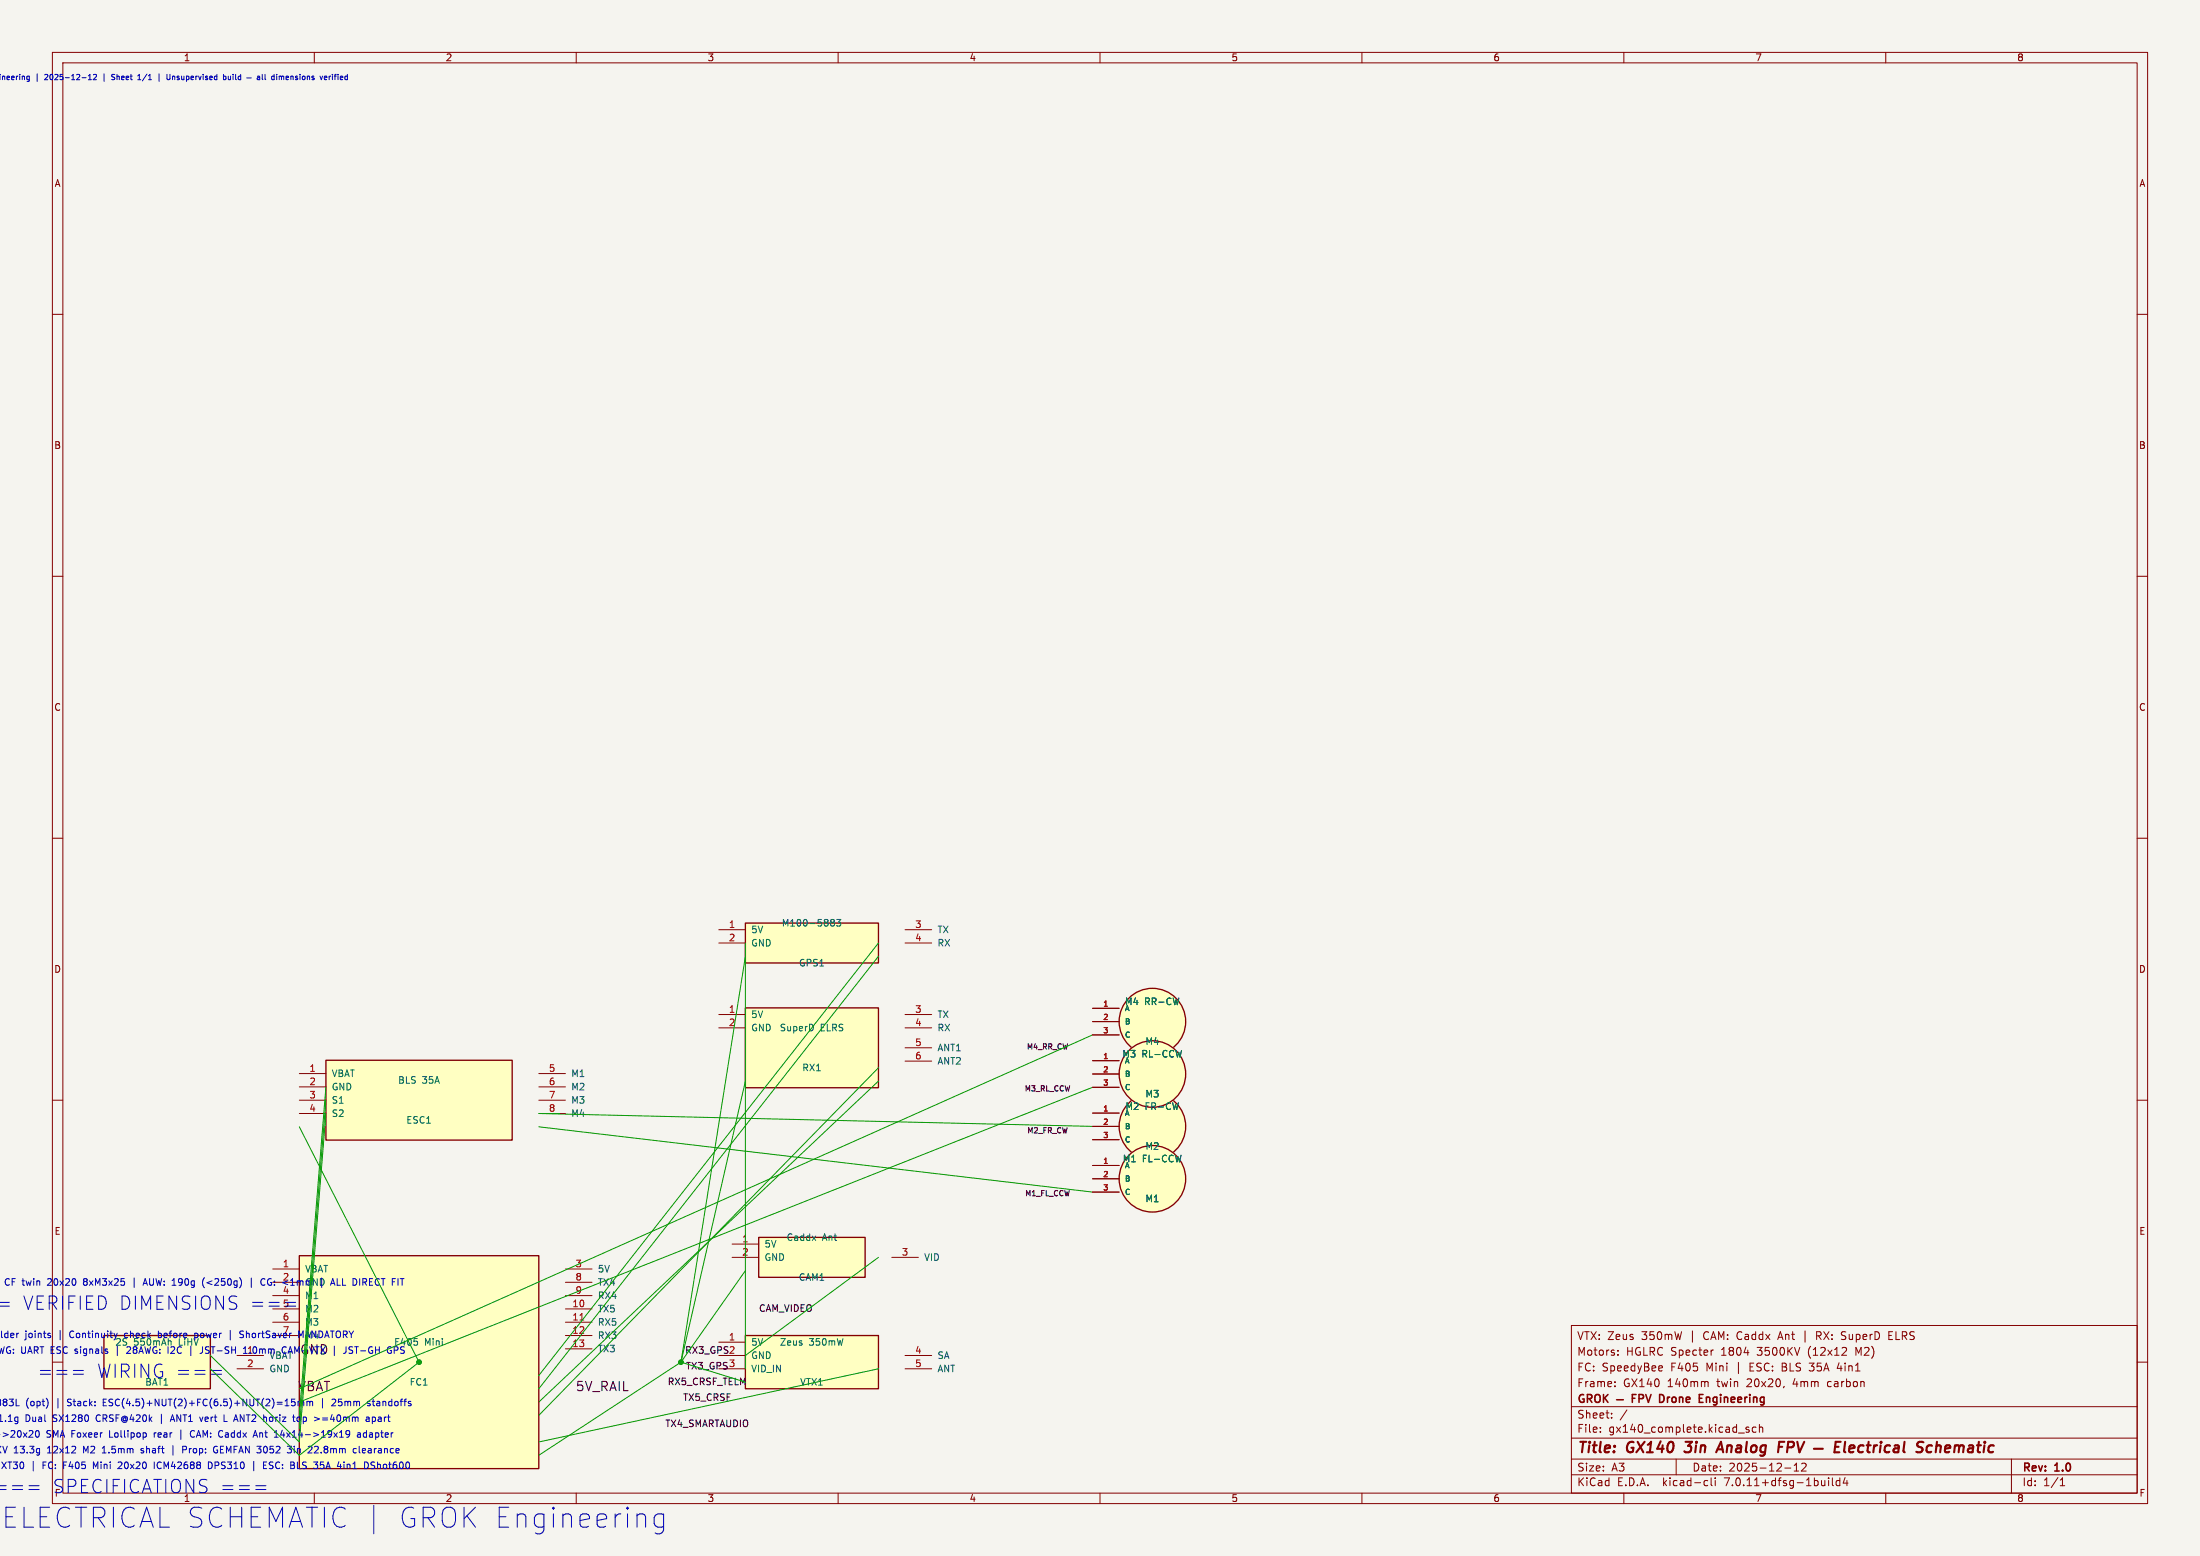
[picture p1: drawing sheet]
<svg xmlns="http://www.w3.org/2000/svg" width="420mm" height="297mm" viewBox="0 0 420 297" stroke-linecap="round" stroke-linejoin="round" font-family="sans-serif">
<path d="M0 0h420v297h-420z" fill="#f5f4ef" stroke="#f5f4ef" stroke-width=".19"/>
<g fill="none" stroke="#840000" stroke-width=".19">
<path d="M10 10h400v277h-400zM12 12h396v273h-396zM60 10v2M110 10v2M160 10v2M210 10v2M260 10v2M310 10v2M360 10v2M10 60h2M408 60h2M10 110h2"/>
<path d="M408 110h2M10 160h2M408 160h2M137.2 177.5h5.1M137.2 180h5.1M172.8 177.5h5.1M172.8 180h5.1M137.2 193.7h5.1M137.2 196.2h5.1M172.8 193.7h5.1M172.8 196.2h5.1M208.6 192.5h5.1"/>
<path d="M208.6 195h5.1M208.6 197.5h5.1M10 210h2M57.1 210h5.1M57.1 204.9h5.1M57.1 207.5h5.1M57.1 212.5h5.1M102.9 210h5M102.9 204.9h5M102.9 207.5h5M102.9 212.5h5M172.8 200h5.1"/>
<path d="M172.8 202.5h5.1M208.6 212.5h5.1M208.6 215h5.1M208.6 217.5h5.1M208.6 202.5h5.1M208.6 205h5.1M208.6 207.5h5.1M408 210h2M139.8 237.5h5M208.6 222.5h5.1M208.6 225h5.1M208.6 227.5h5.1"/>
<path d="M10 260h2M45.2 258.7h5.1M52.1 254.9h5M52.1 242.2h5M52.1 249.8h5M52.1 252.4h5M52.1 244.8h5M52.1 247.3h5M107.9 254.9h5.1M107.9 242.2h5.1M107.9 249.8h5.1M107.9 252.4h5.1"/>
<path d="M107.9 257.5h5.1M107.9 244.8h5.1M107.9 247.3h5.1M137.2 256.2h5.1M137.2 258.7h5.1M139.8 240h5M170.2 240h5.1M172.8 258.7h5.1M300 253h108v32h-108zM308.9 258.5v.2M308.9 257.8v.1M326.9 257.7h.2"/>
<path d="M344.6 254v2.2M346.8 255h.6M347.4 254.2h-.6v1.5M360.6 254.9h.5M361.3 254.2h-.7v1.5h.7M408 260h2M45.2 261.3h5.1M137.2 261.3h5.1M172.8 261.3h5.1M300 278.5h108M300 274.5h108M300 268.5h108"/>
<path d="M305.5 273.2v.2M305.5 272.5v.1M307.7 270.5v.2M307.7 269.8v.1M308.3 264.5v.2M308.3 263.8v.1M310.6 269.1l-1.3 1.9M317.2 260.7l.2 .3-.7 .2M317.3 261.6l-.1 .1M320 278.5v3M325.9 263.7l.2 .2v.8M331.9 273.5h1.1"/>
<path d="M333.9 272.5l-.4-.1-.2 .2 .1 .2 .5 .2v.3h-.6M335.2 272.5l-.4-.1-.3 .3 .2 .6h.5M335.9 272.5l.2-.1 .3 .1 .1 .9M335.9 271.9v1.5M340.6 264.6l-.1 .2M342.5 279.7l.4-.4v1.5M343.9 279.4l.6-.1 .2 .1 .1 .3-.9 1.1h.9M345.4 260.2h.9M345.4 261.5l.2 .2M351.1 260.1l-.4 1.1h1M384 278.5v6.5M60 285v2"/>
<path d="M110 285v2M160 285v2M210 285v2M260 285v2M300 281.5h108M310 285v2M325.6 282.6l.4 .1M326 283.5l-.4 .1M326.7 282.1v1.3l.2 .2M327.4 282.1v.1M327.4 282.6v1M340.7 280.2h1.2"/>
<path d="M342.5 280.8h.9M349.1 282.1v.1M349.1 282.6v1M349.8 282.1v1.3l.2 .2M351.2 282.7l-.4-.1-.3 .3 .2 .6h.5M351.2 282.1v1.5M352.2 282l-.3 1.1h.9M352.6 282.6v1M360 285v2M393.3 283.6h.9M393.3 282.5l.4-.4v1.5"/>
</g>
<g fill="none" stroke="#840000" stroke-width=".4">
<path d="M321.5 277l.3 .2M321.8 275.2h1.2M327.6 277.2l.9-2 .5 2M327.9 276.6h.9M339.6 276.2h.6M339.7 275.2h.9M350.3 276.2h.7M351.4 275.2h-1l-.2 2h.9M352.3 275.2l-.3 1.7 .3 .3M353 276.5l1-.2v-.3l-.6-.1-.3 .3v.9h.7M355.8 276a.66 .66 0 0 0-1 .3l-.1 .5 .2 .3h.7M356.4 275.9h.7"/>
<path d="M356.7 275.2l-.2 1.7 .1 .2 .4 .1M357.8 275.9l-.2 1.3M358.4 275.9l-.4 .1-.3 .3M359 275.9l-.1 1.3M359.1 275.2l-.1 .1 .1 .1M359.1 275.2v.2M360.8 276a.66 .66 0 0 0-1 .3v.5l.1 .3h.8M361.7 276h.7v1.2M362.5 276.3l-.7 .1a.4 .4 0 0 0-.3 .4 .4 .4 0 0 0 .2 .4l.7-.1M363.6 275.2l-.2 1.7 .2 .3M367.2 275.3a.85 .85 0 0 0-1.1 .1 .45 .45 0 0 0 .2 .8l.6 .1a.51 .51 0 0 1 .1 .6 .51 .51 0 0 1-.4 .3l-.8-.1M368.8 276a.66 .66 0 0 0-1 .3v.5l.1 .3h.8"/>
<path d="M369.8 275.2l-.3 2M370.3 275.9l-.6 .2"/>
</g>
<path d="M308.6 267.2h1.3M311.6 266.9h.5M312.3 266.2h-.7v1.5M312.9 267l.7-.1 .2-.2-.1-.4-.2-.1h-.6v1.5M314.2 266.2l.5 1.5 .5-1.5M317.5 266.4l-.3-.2h-.4v1.5h.4l.3-.2M324.4 266.9h.5M324.4 266.2h.7M324.4 267.7h.7" fill="none" stroke="#840000" stroke-width=".3"/>
<g fill="#ffffc2" stroke="#ffffc2" stroke-width=".19">
<path d="M142.3 254.9h25.4v10.2h-25.4z"/>
<path d="M142.3 192.4h25.4v15.2h-25.4z"/>
<path d="M142.3 176.2h25.4v7.6h-25.4z"/>
<path d="M57.1 239.7h45.8v40.6h-45.8z"/>
<path d="M144.8 236.2h20.4v7.6h-20.4z"/>
<path d="M19.8 254.9h20.4v10.2h-20.4z"/>
<path d="M62.2 202.4h35.6v15.2h-35.6z"/>
<circle cx="220" cy="195" r="6.3"/>
<circle cx="220" cy="215" r="6.3"/>
<circle cx="220" cy="205" r="6.3"/>
<circle cx="220" cy="225" r="6.3"/>
</g>
<g fill="none" stroke="#840000" stroke-width=".25">
<path d="M142.3 176.2h25.4v7.6h-25.4zM142.3 192.4h25.4v15.2h-25.4zM62.2 202.4h35.6v15.2h-35.6zM57.1 239.7h45.8v40.6h-45.8zM144.8 236.2h20.4v7.6h-20.4zM19.8 254.9h20.4v10.2h-20.4zM142.3 254.9h25.4v10.2h-25.4z"/>
<circle cx="220" cy="195" r="6.3"/>
<circle cx="220" cy="215" r="6.3"/>
<circle cx="220" cy="205" r="6.3"/>
<circle cx="220" cy="225" r="6.3"/>
</g>
<path d="M158.6 175.9l.2 .1M158.6 175.6l.2-.1 .4 .1 .1 .2-.2 .2M158.8 176h.3M158.8 176l-.2 .2M159.1 176l.2 .3-.1 .3-.1 .2-.5-.2M159.7 175.5h.8l-.4 .5 .3 .1v.5l-.1 .2-.6-.2M32.7 256.1v.7M79.7 256.1v.5" fill="none" stroke="#006464" stroke-width=".19"/>
<path d="M110.7 252h.7" fill="none" stroke="#a90000" stroke-width=".19"/>
<g fill="none" stroke="#0000c2" stroke-width=".19">
<path d="M5.5 14.5l.1 .1M5.6 14.5v1M5.6 15.2h-.1M7.1 14.1v1.4M8.6 14.3l.1-.1 .4 .1M9.1 14.6l-.6 .6h.6M16.9 15.2h.6M17.8 14.3l.4-.1 .2 .3-.6 .7h.6M19.9 14.1v1.4M21.4 14.2h.5M21.4 14.6l.5 .3-.1 .3h-.3M22.3 14.2v1"/>
<path d="M22.4 14.6h-.1M28 14.1l-.8 1.4M30.4 14.1v1.4M32.9 14.6h.4l.1 .6M32.9 14.5v.7M43.1 14.6v.5M43.6 14.5v.7l.4-.1M44 14.5v.7M44.5 14.2v.1M44.5 14.5v.7M49.1 14.6h.4l.1 .6M49.6 14.8l-.5 .2 .1 .2h.4"/>
<path d="M50.1 14.2v.9l.1 .1M50.6 14.2v.9l.1 .1M52.3 14.6l-.3-.1-.1 .2v.5h.4M52.3 14.2v1M52.8 14.2v.1M52.8 14.5v.7M53.3 14.6l.3-.1 .1 .2M53.3 14.5v.7M53.7 14.7l.2-.2 .2 .1 .1 .6M53.7 14.7v.5M54.7 14.6v.6M55.1 14.8l-.5 .1"/>
<path d="M62.8 14.5v.7M63.1 14.5l-.3 .2M63.5 14.2v.1M63.5 14.5v.7M63.8 14.5h.4M64.2 14.2l-.3 .1v.9M-.1 249.3h1.9M-.1 248.6h1.9M4.1 257.1v1l.3 .2h.2M4.7 255.8h.1M9.6 244.1l-.5 .1M9.8 244.6l-.8 .7h.8"/>
<path d="M9.8 258.3h.6M9.8 257.1h.6M13.7 254.1a.68 .68 0 0 0-.4 .6 .68 .68 0 0 0 .4 .6M16.2 244.6l-.3 .2 .1 .4 .2 .1h.3M16.2 244.6h.2M16.4 244.6l.1 .1M16.5 244.1h-.3l-.2 .1-.1 .2 .3 .2M16.5 244.5l-.1 .1M22.4 256.9v1.9M24.4 254.5h-.4l-.2 .1v.6M24.4 257.1h.4l.1 .3-.7 .9h.7M25.6 243.9v1.9"/>
<path d="M27.3 245.3l.4-1.2 .4 1.2M27.4 245h.6M30.2 254.5h.4l.2 .1v.6M30.2 254.1v1.2M32.8 257.1h.4l.1 .3-.7 .9h.7M37.2 254.5h.3l.2 .1v.6M37.2 254.5v1.3M39 245.8h.1M39 243.9h.1M39.9 257.1h-.4l-.3 .2 .1 .3 .6 .2v.4l-.2 .1h-.5M40.5 244.5l-1 .3 1 .4M44 253.9v1.9"/>
<path d="M46 254.7l.4 .1 .1 .3-.2 .2h-.3M46 254.1h.5M47 254.1v1.2M47.2 254.5l-.2 .1M48 243.9v1.9M48.3 257.8l.3 .5M48.6 257.1l-.3 .4M51.7 244.1a.64 .64 0 0 0-.6 .6 .64 .64 0 0 0 .5 .6M54.5 248.6h1.9M54.5 249.3h1.9M55 258.3l.4-1.2 .4 1.2M56.7 258l-.4-.9v1.2"/>
<path d="M57 254.1l.4 .9 .5-.9M63.2 245h.6M63.5 244.1l-.4 1.2M63.8 256.9v1.9M64.4 245.3h.6M65.4 244.1v1.2h.6M66 258.1l-.4 .2M67.2 257.1h.1M67.3 257.8v.4M67.7 257.1h.7M68.1 257.1v1.2M75.9 257.7h-.6"/>
<path d="M76.5 258.3h.4M.4 279.1l.8 1.2M1.2 279.1l-.8 1.2M2.7 277.3h.7M2.8 276.4h-.1M5.3 270.1h-.3v1.2h.3M5.6 273.2l.4-.1 .3 .3-.8 .9h.8M6.3 278.9v1.9M6.9 273.1h.2a.68 .68 0 0 1 .4 .6 .68 .68 0 0 1-.4 .6 .84 .84 0 0 1-.2-1.2zM8.2 279.7h.4M8.8 279.1h-.6v1.2M9.1 277.3h.7"/>
<path d="M9.3 276.2l-.2 .2M10.1 271.3h.5M10.7 270.1h-.3l-.3 .2 .1 .3 .4 .1M12.1 279.7h.5M12.1 279.1h.7M12.9 268.3h.5M13.4 267.1h-.3l-.2 .2 .1 .3 .4 .1M14 261.6h1.9M14 262.3h1.9M16.4 277l-.4-.9v1.2M17.8 279.1l.5 .9 .4-.9v1.2M18.9 270.1a.64 .64 0 0 0-.6 .6 .64 .64 0 0 0 .6 .6"/>
<path d="M19.5 277.3h.8M19.6 276.4l.3-.3v1.2M19.7 267.7h.4M20.3 267.1h-.6v1.2h.6M20.9 273.1v1.2h.6M22.7 279.1h.5l.1 .3-.8 .9h.8M27.4 276.5h-.3l-.2 .2 .1 .1 .4 .2v.3h-.5M29.4 273.5v.8M29.8 273.5l-.4 .2M30.8 279.2a.6 .6 0 0 0-.9 .4 .6 .6 0 0 0 .6 .7l.3-.1M30.8 269.9v1.9M32.5 271.3l.4-1.2 .4 1.2"/>
<path d="M32.6 271h.6M33 275.9v1.9M34.5 272.9v1.9M34.9 276.7h.6l.1-.2v-.3l-.7-.1v1.2M37.1 273.2a.6 .6 0 0 0-.8 .4 .6 .6 0 0 0 .6 .7l.2-.1M39.3 270.5l-.1 .2v.4l.1 .2M39.8 270.8l-.6 .1M39.8 279.1a.64 .64 0 0 1 .7 .6 .64 .64 0 0 1-.7 .6M40.4 261.6h1.9M40.4 262.3h1.9M41.1 279.7h.4M41.2 276.1h.3"/>
<path d="M41.3 276.8h.2v.4l-.3 .1M41.5 279.1h-.4v1.2M42.1 276.7h.4M42.7 276.1h-.6v1.2h.6M48.7 273.1l.5 1.2M49.6 273.5v.8M49.8 273.5l-.2 .1M51.9 270.5l.2 .2M52.1 271.1l-.2 .2M52.1 279.1h-.5l-.1 .1v.3l.5 .3 .1 .3-.2 .2h-.5M53.9 273l-.3 .9h.8M54.4 268.3h.7"/>
<path d="M56.2 276.1v.1M56.2 276.5v.8M56.3 267.1h-.6l-.1 .6 .2-.2 .4 .1 .2 .2-.1 .4-.2 .1-.5-.1M56.9 267.5v.8M56.9 267.6l.4-.1 .1 .2M56.9 270.5h.3l.2 .2-.1 .5-.4 .1M57.4 267.7l.2-.2h.3l.1 .8M57.4 267.7v.6M58.6 267.6l.4-.1 .1 .2M58.6 267.5v.8M59.1 267.7l.2-.2h.3l.1 .8M59.1 267.7v.6"/>
<path d="M60 276.2l.5-.1 .3 .2M60.8 276.4l-.8 .9h.8M61.6 266.9v1.9M61.6 270.7h1M61.6 271h1M62.6 279.1l-.4 1.2M63.4 267.2l.5-.1 .2 .3-.8 .9h.8M66.2 273.1h.3l.3 .2a.84 .84 0 0 1-.4 1h-.2M66.5 279.5l.3 .2v.6M66.8 273.6l-.3 .2h-.3M68.3 273.5h.5v.8M68.6 276.1v1l.2 .2"/>
<path d="M68.8 273.8h-.4l-.2 .2 .2 .3h.4M69.6 276.5l-.4 .2v.6h.4M69.8 276.8l-.6 .1M70 273.5h-.4l-.2 .2 .1 .6h.5M70.1 270.5h.3l.1 .8M70.2 267.8l.5 .3-.1 .2h-.3M70.2 267.5h.4M70.5 271.3h-.4M70.5 270.8h-.4M71.1 279.1h.4M71.1 279.7l.3 .1 .1 .3-.2 .2h-.3M71.1 267.5h.4"/>
<path d="M71.1 270.5h.3l.3 .2-.1 .6h-.5M71.1 270.5v1.3M71.2 267.1l.1 1.2M72.1 279.1v1.2M72.2 270.9v.4M72.4 279.5l-.3 .1M5.5 283.6h2M5.5 284.3h2M48.8 283.6h2M48.8 284.3h2M56.8 280.3h.6M71.4 287.3v5.5"/>
<path d="M121.6 289.3a.95 .95 0 0 1 1.6 .2v2M126.7 289.1l-.4-.1h-.7l-.5 .3-.2 .4v1.1l.3 .5 .4 .2h.7l.4-.2M126.7 289v3a1.03 1.03 0 0 1-1.6 .6"/>
</g>
<g fill="none" stroke="#009600" stroke-width=".19">
<path d="M142.3 180v81.3M167.7 180l-64.8 82.5M142.3 182.5l-12.3 77.5M167.7 182.5l-64.8 82.6M208.6 197.5l-151.5 67.6M57.1 215.1l22.9 44.9-22.9 17.8-16.9-16.5M62.2 212.5l-5.1 62.7-16.9-16.5M62.2 207.5l-5.1 62.7M62.2 210l-5.1 62.7M102.9 215.1l105.7 12.4M102.9 212.5l105.7 2.5M142.3 206.4l-12.3 53.6"/>
<path d="M167.7 206.4l-64.8 61.2M167.7 203.8l-64.8 66.4M208.6 207.5l-151.5 60.1M130 260l-27.1 17.8M130 260l12.3 3.8M142.3 242.5l-12.3 17.5M167.7 240l-25.4 18.7M167.7 261.3l-64.8 13.9"/>
</g>
<g fill="#009600" stroke="#009600" stroke-width=".19">
<circle cx="80" cy="260" r=".46"/>
<circle cx="130" cy="260" r=".46"/>
</g>
<g font-size="5.3" fill="#0000c2">
<text x="2.4" y="291.9">LECTRICAL SCHEMATIC |</text>
<text x="73.8" y="291.9">GROK Engineering</text>
</g>
<g font-size="3.5" fill="#0000c2">
<text x="4.3" y="250.2">VERIFIED DIMENSIONS ===</text>
<text x="7.1" y="263.2">===</text>
<text x="18.4" y="263.2">WIRING ===</text>
<text x=".7" y="285.2">==</text>
<text x="10" y="285.2">SPECIFICATIONS ===</text>
</g>
<g font-size="2.8" fill="#840000">
<text x="301" y="277.9">Title:</text>
<text x="310.6" y="277.9">GX140</text>
<text x="322.6" y="277.9">3in</text>
<text x="329.6" y="277.9">Analog</text>
<text x="341.9" y="277.9">FPV</text>
<text x="370.8" y="277.9">Schematic</text>
</g>
<text font-size="2.5" fill="#0000c2" x="57.2" y="258.8">GND</text>
<g font-size="2.5" fill="#0f0f0f">
<text x="56.9" y="265.8">VBAT</text>
<text x="109.9" y="265.8">5V_RAIL</text>
</g>
<g font-size="2.1" fill="#840000">
<text x="301" y="256">VTX: Zeus</text>
<text x="313.4" y="256">350mW</text>
<text x="322.7" y="256">|</text>
<text x="325.5" y="256">CAM: Caddx</text>
<text x="340.1" y="256">Ant</text>
<text x="347.6" y="256">RX: SuperD</text>
<text x="361.7" y="256">ELRS</text>
<text x="301" y="262">FC: SpeedyBee</text>
<text x="301" y="259">Motors:</text>
<text x="310.4" y="259">HGLRC Specter</text>
<text x="319" y="262">F405</text>
<text x="325.9" y="262">Mini</text>
<text x="328.7" y="259">1804</text>
<text x="331.7" y="262">|</text>
<text x="334.4" y="262">ESC: BLS</text>
<text x="335.8" y="259">3500KV</text>
<text x="345.6" y="259">(12x12</text>
<text x="346.2" y="262">35A</text>
<text x="351.6" y="262">4in1</text>
<text x="354.8" y="259">M2)</text>
<text x="301" y="268.2">GROK</text>
<text x="301" y="265">Frame:</text>
<text x="309.9" y="265">GX140</text>
<text x="318.1" y="268.2">Drone</text>
<text x="318.4" y="265">140mm</text>
<text x="326.2" y="268.2">Engineering</text>
<text x="328" y="265">twin</text>
<text x="333.8" y="265">20x20,</text>
<text x="342.7" y="265">4mm</text>
<text x="349.4" y="265">carbon</text>
<text x="301" y="273.7">File:</text>
<text x="301" y="271">Sheet:</text>
<text x="307.1" y="273.7">gx140_complete.kicad_sch</text>
<text x="301" y="281.1">Size:</text>
<text x="307.6" y="281.1">A3</text>
<text x="323" y="281.1">Date:</text>
<text x="330" y="281.1">2025-12-12</text>
<text x="386" y="281.3">Rev:</text>
<text x="392.4" y="281.3">1.0</text>
<text x="301" y="283.9">KiCad</text>
<text x="308.7" y="283.9">E.D.A.</text>
<text x="317.6" y="283.9">kicad-cli</text>
<text x="329.5" y="283.9">7.0.11+dfsg-1build4</text>
<text x="386" y="283.9">Id:</text>
<text x="390.1" y="283.9">1/1</text>
</g>
<g font-size="1.8" fill="#840000">
<text x="35" y="11.9">1</text>
<text x="85" y="11.9">2</text>
<text x="135" y="11.9">3</text>
<text x="185" y="11.9">4</text>
<text x="235" y="11.9">5</text>
<text x="285" y="11.9">6</text>
<text x="335" y="11.9">7</text>
<text x="385" y="11.9">8</text>
<text x="10.3" y="35.9">A</text>
<text x="408.3" y="35.9">A</text>
<text x="10.3" y="85.9">B</text>
<text x="408.2" y="85.9">B</text>
<text x="10.3" y="135.9">C</text>
<text x="408.2" y="135.9">C</text>
<text x="10.3" y="185.9">D</text>
<text x="408.2" y="185.9">D</text>
<text x="10.3" y="235.9">E</text>
<text x="408.3" y="235.9">E</text>
<text x="35" y="286.9">1</text>
<text x="85" y="286.9">2</text>
<text x="135" y="286.9">3</text>
<text x="185" y="286.9">4</text>
<text x="235" y="286.9">5</text>
<text x="285" y="286.9">6</text>
<text x="335" y="286.9">7</text>
<text x="385" y="286.9">8</text>
<text x="408.3" y="285.9">F</text>
</g>
<g font-size="1.8" fill="#a90000">
<text x="139.1" y="177.2">1</text>
<text x="139.1" y="179.7">2</text>
<text x="174.6" y="177.2">3</text>
<text x="174.6" y="179.7">4</text>
<text x="139.1" y="193.4">1</text>
<text x="139.1" y="195.9">2</text>
<text x="174.6" y="193.4">3</text>
<text x="174.6" y="195.9">4</text>
<text x="174.6" y="199.7">5</text>
<text x="174.6" y="202.3">6</text>
<text x="59" y="204.7">1</text>
<text x="59" y="207.2">2</text>
<text x="59" y="209.7">3</text>
<text x="104.7" y="204.7">5</text>
<text x="104.7" y="207.2">6</text>
<text x="104.7" y="209.7">7</text>
<text x="59" y="212.3">4</text>
<text x="104.7" y="212.3">8</text>
<text x="141.6" y="237.2">1</text>
<text x="141.6" y="239.7">2</text>
<text x="172.1" y="239.7">3</text>
<text x="53.9" y="242">1</text>
<text x="109.8" y="242">3</text>
<text x="109.8" y="244.5">8</text>
<text x="53.9" y="247">4</text>
<text x="53.9" y="249.6">5</text>
<text x="109.2" y="249.6">10</text>
<text x="109.8" y="247">9</text>
<text x="53.9" y="252.1">6</text>
<text x="109.2" y="252.1">11</text>
<text x="109.2" y="254.7">12</text>
<text x="109.2" y="257.2">13</text>
<text x="139.1" y="255.9">1</text>
<text x="47.1" y="261">2</text>
<text x="174.6" y="258.5">4</text>
<text x="174.6" y="261">5</text>
</g>
<g font-size="1.8" fill="#006464">
<text x="143.3" y="178.3">5V</text>
<text x="149.2" y="177.1">M100-5883</text>
<text x="178.9" y="178.3">TX</text>
<text x="143.3" y="180.9">GND</text>
<text x="152.4" y="184.7">GPS1</text>
<text x="178.9" y="180.9">RX</text>
<text x="143.3" y="194.5">5V</text>
<text x="143.3" y="197.1">GND</text>
<text x="148.8" y="197.1">SuperD</text>
<text x="156.6" y="197.1">ELRS</text>
<text x="178.9" y="194.5">TX</text>
<text x="178.9" y="197.1">RX</text>
<text x="214.7" y="192.1">M4</text>
<text x="218.5" y="192.1">RR-CW</text>
<text x="178.9" y="200.9">ANT1</text>
<text x="178.9" y="203.4">ANT2</text>
<text x="214.2" y="202.1">M3</text>
<text x="218" y="202.1">RL-CCW</text>
<text x="218.6" y="199.7">M4</text>
<text x="63.2" y="205.8">VBAT</text>
<text x="63.2" y="208.3">GND</text>
<text x="75.9" y="207.1">BLS</text>
<text x="80.6" y="207.1">35A</text>
<text x="109" y="205.8">M1</text>
<text x="109" y="208.3">M2</text>
<text x="153.1" y="204.7">RX1</text>
<text x="218.6" y="209.7">M3</text>
<text x="63.2" y="210.9">S1</text>
<text x="63.2" y="213.4">S2</text>
<text x="77.5" y="214.7">ESC1</text>
<text x="109" y="210.9">M3</text>
<text x="109" y="213.4">M4</text>
<text x="214.8" y="212.1">M2</text>
<text x="218.6" y="212.1">FR-CW</text>
<text x="218.6" y="219.7">M2</text>
<text x="214.2" y="222.1">M1</text>
<text x="218.1" y="222.1">FL-CCW</text>
<text x="218.6" y="229.7">M1</text>
<text x="145.9" y="238.3">5V</text>
<text x="150.1" y="237.1">Caddx</text>
<text x="157" y="237.1">Ant</text>
<text x="58.2" y="243.1">VBAT</text>
<text x="114" y="243.1">5V</text>
<text x="114" y="245.6">TX4</text>
<text x="145.9" y="240.9">GND</text>
<text x="152.4" y="244.7">CAM1</text>
<text x="176.3" y="240.9">VID</text>
<text x="58.2" y="248.2">M1</text>
<text x="58.2" y="250.7">M2</text>
<text x="114" y="250.7">TX5</text>
<text x="114" y="248.2">RX4</text>
<text x="58.2" y="253.2">M3</text>
<text x="81" y="257.1">Mini</text>
<text x="114" y="253.2">RX5</text>
<text x="114" y="255.8">RX3</text>
<text x="143.3" y="257.1">5V</text>
<text x="148.8" y="257.1">Zeus</text>
<text x="154.4" y="257.1">350mW</text>
<text x="51.3" y="262.1">GND</text>
<text x="114" y="258.3">TX3</text>
<text x="143.3" y="259.6">GND</text>
<text x="143.3" y="262.1">VID_IN</text>
<text x="178.9" y="259.6">SA</text>
<text x="178.9" y="262.1">ANT</text>
<text x="78.1" y="264.7">FC1</text>
<text x="152.7" y="264.7">VTX1</text>
</g>
<g font-size="1.8" fill="#0000c2">
<text x="1.5" y="245.6">CF twin</text>
<text x="10" y="245.6">20x20</text>
<text x="17" y="245.6">8xM3x25</text>
<text x="28.9" y="245.6">AUW: 190g</text>
<text x="40.5" y="245.6">(&lt;250g)</text>
<text x="49.7" y="245.6">|</text>
<text x="52.1" y="245.6">CG: &lt;1mm</text>
<text x="53.9" y="244.5">2</text>
<text x="58.2" y="245.6">GND</text>
<text x="63.7" y="245.6">|</text>
<text x="66.1" y="245.6">ALL DIRECT FIT</text>
<text x="-.8" y="255.6">older</text>
<text x="5.4" y="255.6">joints</text>
<text x="11.8" y="255.6">|</text>
<text x="14.2" y="255.6">Continuity</text>
<text x="21.9" y="257.1">2S</text>
<text x="24.8" y="255.6">check</text>
<text x="25.5" y="257.1">550mAh</text>
<text x="31.5" y="255.6">before</text>
<text x="34.2" y="257.1">LiHV</text>
<text x="38.6" y="255.6">power</text>
<text x="45.3" y="255.6">|</text>
<text x="47.7" y="255.6">ShortSaver</text>
<text x="53.9" y="254.7">7</text>
<text x="58.2" y="255.8">M4</text>
<text x="59.1" y="255.6">MANDATORY</text>
<text x="75.2" y="257.1">F405</text>
<text x=".1" y="258.6">WG:</text>
<text x="5" y="258.6">UART</text>
<text x="10.8" y="258.6">ESC signals</text>
<text x="25.9" y="258.6">28AWG:</text>
<text x="33.9" y="258.6">I2C</text>
<text x="38.2" y="258.6">|</text>
<text x="40.5" y="258.6">JST-SH 1</text>
<text x="49" y="258.6">1.0mm</text>
<text x="51.3" y="259.6">VBAT</text>
<text x="66.4" y="258.6">|</text>
<text x="68.8" y="258.6">JST-GH</text>
<text x="77.2" y="258.6">GPS</text>
<text x="-.5" y="268.6">883L</text>
<text x="5.5" y="268.6">(opt)</text>
<text x="11.4" y="268.6">|</text>
<text x="13.8" y="268.6">Stack:</text>
<text x="20.7" y="268.6">ESC(4.5)+NUT(2)+FC(6.5)+NUT(2)=15mm</text>
<text x="27.6" y="264.7">BAT1</text>
<text x="64.9" y="268.6">25mm</text>
<text x="71.8" y="268.6">standoffs</text>
<text x="-.2" y="274.6">20x20</text>
<text x=".3" y="271.6">1.1g</text>
<text x="5.6" y="271.6">Dual</text>
<text x="9.4" y="274.6">SMA Foxeer</text>
<text x="11" y="271.6">SX1280</text>
<text x="19.4" y="271.6">CRSF@420k</text>
<text x="21.7" y="274.6">Lollipop</text>
<text x="30.5" y="274.6">rear</text>
<text x="34.1" y="271.6">ANT1</text>
<text x="37.8" y="274.6">CAM: Caddx</text>
<text x="39.9" y="271.6">vert</text>
<text x="44.6" y="271.6">L ANT2</text>
<text x="50.3" y="274.6">Ant</text>
<text x="52.6" y="271.6">horiz</text>
<text x="54.5" y="274.6">14x14-&gt;19x19</text>
<text x="58.5" y="271.6">top</text>
<text x="62.7" y="271.6">&gt;=40mm</text>
<text x="70.5" y="274.6">adapter</text>
<text x="72.8" y="271.6">apart</text>
<text x="-.1" y="277.6">V</text>
<text x="1.1" y="280.6">XT30</text>
<text x="3.2" y="277.6">13.3g</text>
<text x="9.2" y="280.6">FC:</text>
<text x="9.7" y="277.6">12x12</text>
<text x="13.4" y="280.6">F405</text>
<text x="16.8" y="277.6">M2</text>
<text x="19.3" y="280.6">Mini</text>
<text x="20.6" y="277.6">1.5mm</text>
<text x="24.2" y="280.6">20x20</text>
<text x="28.2" y="277.6">shaft</text>
<text x="31.3" y="280.6">ICM42688</text>
<text x="36.5" y="277.6">Prop:</text>
<text x="41.8" y="280.6">DPS310</text>
<text x="42.6" y="277.6">GEMFAN 3052</text>
<text x="50.4" y="280.6">|</text>
<text x="52.7" y="280.6">ESC:</text>
<text x="57.2" y="277.6">3in</text>
<text x="58.2" y="280.6">BLS</text>
<text x="61.3" y="277.6">22.8mm</text>
<text x="62.8" y="280.6">35A</text>
<text x="67.5" y="280.6">4in1</text>
<text x="70.1" y="277.6">clearance</text>
<text x="72.9" y="280.6">DShot600</text>
<text x="10.3" y="285.9">F</text>
</g>
<g font-size="1.8" fill="#0f0f0f">
<text x="144.8" y="250.6">CAM_VIDEO</text>
<text x="130.7" y="258.6">RX3_GPS2</text>
<text x="130.8" y="261.6">TX3_GPS</text>
<text x="139.1" y="261">3</text>
<text x="127.4" y="264.6">RX5_CRSF_TELM</text>
<text x="130.3" y="267.6">TX5_CRSF</text>
<text x="126.9" y="272.6">TX4_SMARTAUDIO</text>
</g>
<g font-size="1.4" fill="#0000c2">
<text x="-.6" y="15.5">gineering</text>
<text x="9.5" y="15.5">2025-12-12</text>
<text x="20.8" y="15.5">|</text>
<text x="22.8" y="15.5">Sheet</text>
<text x="28" y="15.5">1/1</text>
<text x="32" y="15.5">|</text>
<text x="34" y="15.5">Unsupervised</text>
<text x="45.1" y="15.5">build</text>
<text x="55.1" y="15.5">dimensions</text>
<text x="64.6" y="15.5">verified</text>
</g>
<g font-size="1.4" fill="#a90000">
<text x="210.5" y="192.2">1</text>
<text x="210.5" y="194.7">2</text>
<text x="210.5" y="197.3">3</text>
<text x="210.5" y="202.2">1</text>
<text x="210.5" y="204.7">2</text>
<text x="210.5" y="207.3">3</text>
<text x="210.5" y="212.2">1</text>
<text x="210.5" y="214.7">2</text>
<text x="210.5" y="217.3">3</text>
<text x="210.5" y="222.2">1</text>
<text x="210.5" y="224.7">2</text>
<text x="210.5" y="227.3">3</text>
</g>
<g font-size="1.4" fill="#006464">
<text x="214.7" y="193.2">A</text>
<text x="214.7" y="195.7">B</text>
<text x="214.7" y="198.3">C</text>
<text x="214.7" y="203.2">A</text>
<text x="214.7" y="205.7">B</text>
<text x="214.7" y="208.3">C</text>
<text x="214.7" y="213.2">A</text>
<text x="214.7" y="215.7">B</text>
<text x="214.7" y="218.3">C</text>
<text x="214.7" y="223.2">A</text>
<text x="214.7" y="225.7">B</text>
<text x="214.7" y="228.3">C</text>
</g>
<g font-size="1.4" fill="#0f0f0f">
<text x="195.9" y="200.5">M4_RR_CW</text>
<text x="195.5" y="208.5">M3_RL_CCW</text>
<text x="196" y="216.5">M2_FR_CW</text>
<text x="195.6" y="228.5">M1_FL_CCW</text>
</g>
</svg>
